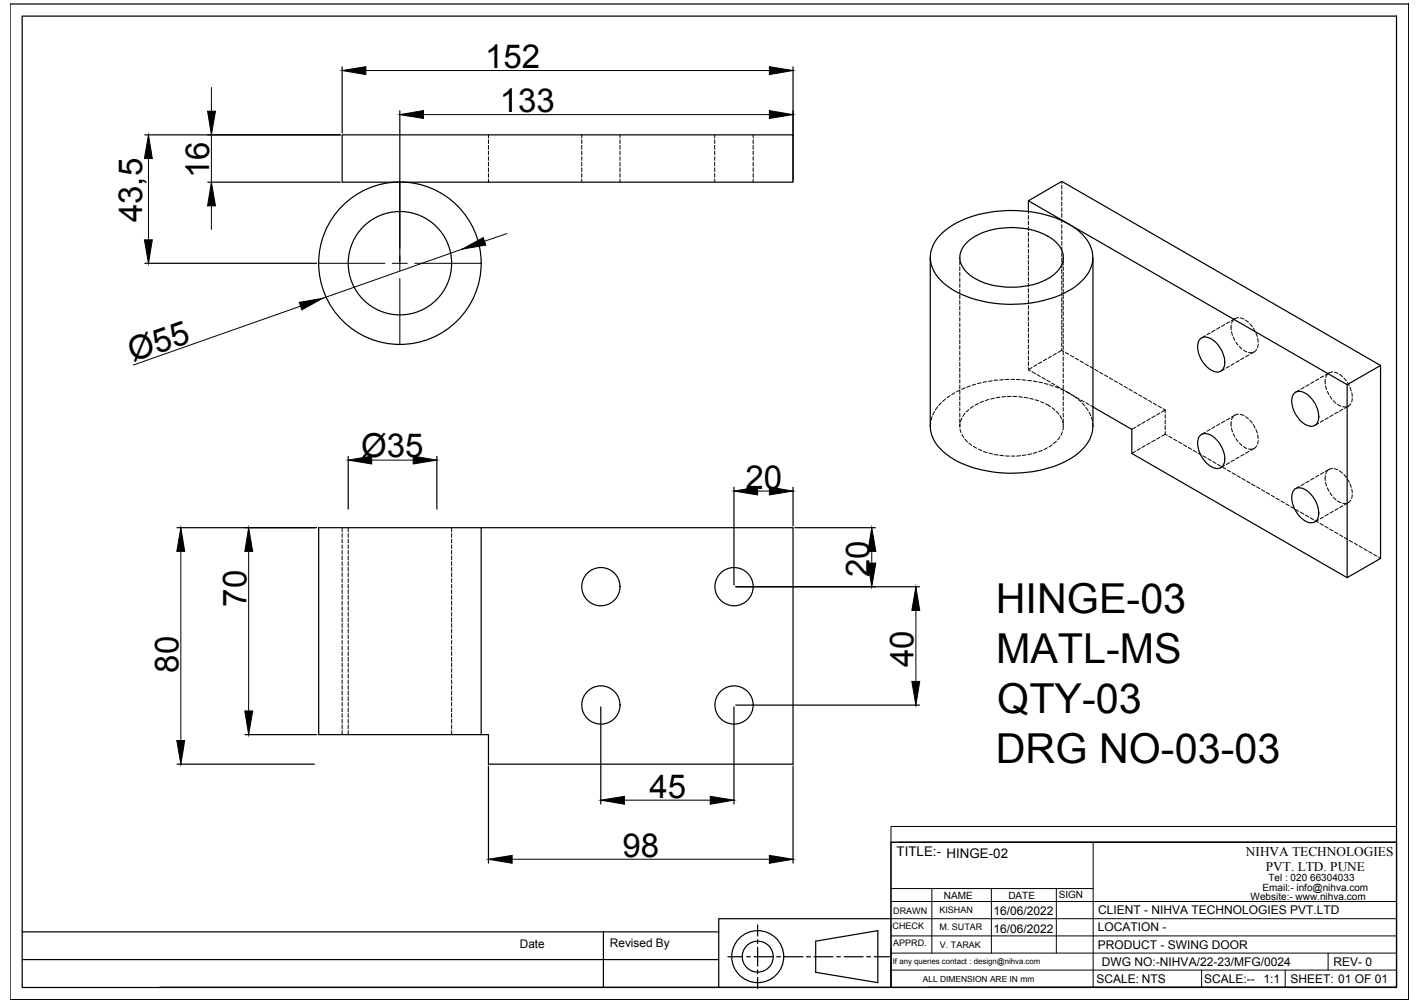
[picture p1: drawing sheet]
<svg xmlns="http://www.w3.org/2000/svg" width="297mm" height="210mm" viewBox="0 0 297 210" stroke-linecap="round" stroke-linejoin="round" font-family="sans-serif">
<!-- layer: 0 -->
<g fill="none" stroke="#000" stroke-width=".25">
<path d="M2.1 .8h292.6v208.4h-292.6zM4.6 3.4h287.5v203.3h-287.5zM71.6 14v13.8M165.9 14v23.7M30.3 28.2h40.9M43.5 38.1h27.7M71.6 28.2h94.3v9.9h-94.3zM83.6 23.2v31.5M30.3 55.1h35.9M194.6 53.9v35.3a7.6 7.6 0 0 0 3.4 5.9 23.6 23.6 0 0 0 15.7 3.9 20.3 20.3 0 0 0 12.5-4.7 7 7 0 0 0 2.4-5.1v-35.3M197 48.8a21.3 21.3 0 0 1 13.7-4.7 23.9 23.9 0 0 1 14.5 3.8 6.9 6.9 0 0 1 2.8 8.5 13.3 13.3 0 0 1-8.7 6.2 26.7 26.7 0 0 1-19.7-1.8 8.8 8.8 0 0 1-5-6.8 7.1 7.1 0 0 1 2.4-5.2zM202.3 50.7a14.4 14.4 0 0 1 11.2-3 11.2 11.2 0 0 1 8.3 4 4 4 0 0 1-.8 5.3 13.3 13.3 0 0 1-9.4 3.1 13.3 13.3 0 0 1-9.3-3.1 4.1 4.1 0 0 1 0-6.3z"/>
<path d="M215.1 42v2.3M251 71a1.94 1.94 0 0 1 2.8 .2 5.9 5.9 0 0 1 2.3 5.5 1.67 1.67 0 0 1-2.7 .8 5.8 5.8 0 0 1-2.8-5.8zM288.8 76.5l-66.7-38.5-7 4 66.7 38.5M72.8 95.5v11M91.4 95.5v11M228.6 85.2l8.2 4.7v5l45 26M251.2 91a2.62 2.62 0 0 1 3.3 1.1 5.7 5.7 0 0 1 1.6 4.8 1.67 1.67 0 0 1-2.7 .7 5.8 5.8 0 0 1-2.8-5.7zM270.9 82.2a2.43 2.43 0 0 1 2.9 .7 5.4 5.4 0 0 1 1.8 5.5 1.75 1.75 0 0 1-2.6 .4 5.8 5.8 0 0 1-2.7-5.8zM281.8 80.5l7-4v40.4l-7 4zM37 110.4h29.2M100.7 110.4h65.2v49.5h-63.7v-6.2h-1.5M100.7 110.4v43.3"/>
<path d="M100.7 110.4h-34v43.3h34M153.5 102v20.4M165.9 102v8.1M166.3 110.4h16.8M270.9 102.3a2.43 2.43 0 0 1 2.9 .8 5.4 5.4 0 0 1 1.8 5.5 1.86 1.86 0 0 1-3 .1 5.9 5.9 0 0 1-2.3-5.5zM153.9 122.8h38.4M37 159.9h28.8M51.3 153.7h14.9M125.7 147.9v20.4M153.5 147.9v20.4M153.9 147.6h38.4M102.2 160.3v20.3"/>
<path d="M165.9 160.3v20.3M186.4 176.3h105.7v30.3h-105.7zM4.6 195h145.8M126.2 195v11.7M158.5 193.6v2.3M158.5 196.7v.8M158.5 198.2v4M170.6 197l13-2.2v10.8l-13-2.1zM186.4 192.3h-36v14.3h-117M4.6 200.8h145.8M150.4 206.6h36M152.3 200.2h3.1"/>
<path d="M156.2 200.2h.8M157.8 200.2h3.9M158.5 203v.7M158.5 204.5v2.4M162.5 200.2h.8M164 200.2h4M168.7 200.2h.8M170.3 200.2h3.9M175 200.2h.8M176.6 200.2h3.9M181.3 200.2h.8M182.9 200.2h3.1"/>
<path d="M194.3 206.6h97.8"/>
<circle cx="83.7" cy="55.1" r="17"/>
<circle cx="83.7" cy="55.1" r="10.8"/>
<circle cx="125.7" cy="122.8" r="4"/>
<circle cx="153.5" cy="122.8" r="4"/>
<circle cx="125.7" cy="147.5" r="4"/>
<circle cx="153.5" cy="147.5" r="4"/>
<circle cx="158.5" cy="200.2" r="5.4"/>
<circle cx="158.5" cy="200.2" r="3.2"/>
</g>
<g fill="none" stroke="#000" stroke-width=".21">
<path d="M44.2 18.3v5M76.5 14.8h84.4M31.1 33.2v17M44.2 28.2v9.9M83.6 38.1v13.9M88.6 24h72.3M102.2 28.2v.7M102.2 29.2v.8M102.2 30.4v.8M102.2 31.6v.8M102.2 32.8v.8M102.2 34v.7"/>
<path d="M102.2 35.1v.8M102.2 36.3v.8M102.2 37.5v.6M121.7 28.2v.7M121.7 29.2v.8M121.7 30.4v.8M121.7 31.6v.8M121.7 32.8v.8M121.7 34v.7M121.7 35.1v.8M121.7 36.3v.8M121.7 37.5v.6"/>
<path d="M129.7 28.2v.7M129.7 29.2v.8M129.7 30.4v.8M129.7 31.6v.8M129.7 32.8v.8M129.7 34v.7M129.7 35.1v.8M129.7 36.3v.8M129.7 37.5v.6M149.5 28.2v.7M149.5 29.2v.8M149.5 30.4v.8"/>
<path d="M149.5 31.6v.8M149.5 32.8v.8M149.5 34v.7M149.5 35.1v.8M149.5 36.3v.8M149.5 37.5v.6M157.6 28.2v.7M157.6 29.2v.8M157.6 30.4v.8M157.6 31.6v.8M157.6 32.8v.8M157.6 34v.7"/>
<path d="M157.6 35.1v.8M157.6 36.3v.8M157.6 37.5v.6M222.1 38v.4M222.1 38.8v.7M222.1 39.9v.8M44.2 43.1v4.9M66.6 55.1h13.9M83.6 53.5v1.6h-1.5M83.6 58.3v13.9M85.2 55.1h-1.6v1.6M86.8 55.1h13.9"/>
<path d="M96.7 52.1l-29.2 10.3M106 48.9l-4.7 1.6M200.8 53.9v.4M200.8 54.6v.8M200.8 55.8v.8M200.8 57v.8M200.8 58.2v.8M200.8 59.4v.7M215.1 44.3v.4M215.1 45.1v.8M215.1 46.3v.8M215.1 47.4v.8"/>
<path d="M215.1 48.6v.8M215.1 49.8v.8M215.1 51v.8M215.1 52.2v.7M215.1 53.4v.7M215.1 54.5v.8M215.1 55.7v.8M215.1 56.9v.8M215.1 58.1v.7M215.1 59.3v.7M222.1 41.1v.8M222.1 42.3v.8"/>
<path d="M222.1 43.5v.8M222.1 44.6v.9M222.1 45.8v.8M222.1 47v.8M222.1 48.2v.8M222.1 49.3v.9M222.1 50.5v.8M222.1 51.7v.8M222.1 52.9v.8M222.1 54.1v.7M222.1 55.2v.8M222.1 56.4v.8"/>
<path d="M222.1 57.6v.8M222.1 58.8v.7M222.1 60v.7M222.4 53.9v.4M222.4 54.6v.8M222.4 55.8v.8M222.4 57v.8M222.4 58.2v.8M222.4 59.4v.7M62.9 64.1l-35 12.3M200.8 60.6v.7M200.8 61.7v.8"/>
<path d="M200.8 62.9v.8M200.8 64.1v.8M200.8 65.3v.7M200.8 66.4v.8M200.8 67.6v.8M200.8 68.8v.8M200.8 70v.8M200.8 71.1v.9M200.8 72.3v.8M200.8 73.5v.8M200.8 74.7v.8M200.8 75.8v.9"/>
<path d="M200.8 77v.8M200.8 78.2v.8M200.8 79.4v.8M206.4 79.9l-.8 .1M207.5 79.7l-.7 .1M208.7 79.5l-.8 .1M209.9 79.4l-.8 .1M211.1 79.4h-.8M211.4 79.4h.8M212.6 79.4h.8M213.8 79.5l.8 .1M215 79.6l.8 .1"/>
<path d="M215.1 77.4l.4 .2M215.1 60.4v.8M215.1 61.6v.8M215.1 62.8v.8M215.1 64v.7M215.1 65.1v.8M215.1 66.3v.8M215.1 67.5v.8M215.1 68.7v.8M215.1 69.8v.8M215.1 71v.8M215.1 72.2v.8"/>
<path d="M215.1 73.4v.8M215.1 74.5v.8M215.1 75.7v.8M215.1 76.9v.5M215.9 77.8l.7 .4M215.9 76.9l-.8 .5M216.1 79.7l.8 .2M216.9 76.3l-.7 .4M216.9 78.4l.7 .4M217.3 80l.8 .1M217.9 75.7l-.7 .4M218 79l.6 .4"/>
<path d="M218.9 75.1l-.6 .4M219 79.6l.7 .4M219.9 74.5l-.6 .5M221 73.9l-.7 .5M222.1 72.9v.4l-.8 .5M222.1 61.2v.7M222.1 62.3v.8M222.1 63.5v.8M222.1 64.7v.8M222.1 65.9v.7M222.1 67v.8M222.1 68.2v.8"/>
<path d="M222.1 69.4v.8M222.1 70.6v.8M222.1 71.7v.8M222.1 73.3l.4 .3M222.4 60.6v.7M222.4 61.7v.8M222.4 62.9v.8M222.4 64.1v.8M222.4 65.3v.7M222.4 66.4v.8M222.4 67.6v.8M222.4 68.8v.8"/>
<path d="M222.4 70v.8M222.4 71.1v.9M222.4 72.3v.8M222.4 73.5v.8M222.4 74.7v.8M222.4 75.8v.9M222.4 77v.8M222.4 78.2v.8M222.4 79.4v.8M222.9 73.8l.6 .4M223.9 74.4l.7 .3M224.9 75l.7 .3"/>
<path d="M226 75.6l.6 .3M227 76.1l.7 .4M228 76.7l.7 .4M229 77.3l.7 .4M230 77.9l.7 .4M231 78.5l.7 .4M232.1 79.1l.6 .3M233.1 79.7l.7 .3M252.1 70.3l-.7 .4M253.1 69.7l-.6 .3M254.2 69.1l-.7 .4M255.2 68.5l-.7 .4"/>
<path d="M256.1 77.2l-.7 .5M256.2 67.9l-.7 .4M257.2 76.7l-.7 .3M257.2 67.3l-.6 .4M257.5 68v1M257.6 69.4l.2 .8M258 70.5l.3 .7M258 67l-.4 .6M258.2 76.1l-.7 .3M258.3 66.7l-.7 .4M258.5 71.6l.5 .6M259.1 66.5l-.8 .2"/>
<path d="M259.2 75.5l-.7 .3M259.2 72.5l.6 .6M259.4 66.5l.8 .3M260.1 73.3l.7 .3M260.2 74.9l-.7 .4M260.5 67l.6 .5M261.2 73.8h.7M261.3 74.3l-.8 .4M261.4 67.8l.5 .6M262.2 68.7l.3 .6M262.4 73.6l-.8 .5M262.7 69.7l.3 .7"/>
<path d="M262.9 73.1l-.6 .5M263.1 70.8l.1 .8M263.2 72l-.2 .8M274.9 79.9l-.7 .3M275.9 79.3l-.7 .4M276.9 78.7l-.7 .4M277.2 79.4v1M277.7 78.3l-.4 .7M278 78l-.8 .5M278.8 77.8l-.8 .2M279.1 77.9l.8 .2M280.2 78.3l.6 .5"/>
<path d="M281.1 79.1l.5 .6M77.8 96.3h8.6M194.7 88.3l-.1 .9M195 87.2l-.2 .8M195.5 86.1l-.4 .8M196.1 85.2l-.4 .6M196.9 84.3l-.5 .6M197.8 83.5l-.6 .5M198.7 82.8l-.6 .5M199.7 82.2l-.6 .4M200.8 81.6l-.7 .4M200.8 80.6v.8"/>
<path d="M200.8 81.7v.8M200.8 82.9v.8M200.8 84.1v.8M200.8 85.3v.7M200.8 86.5v.7M200.8 87.7v.7M200.8 88.8v.4M200.8 88.6v.8M200.8 89.8l.2 .7M201.2 87.5l-.3 .8M201.2 90.9l.4 .7M201.8 86.5l-.4 .7"/>
<path d="M201.8 91.9l.6 .6M201.9 81.2l-.7 .3M202.7 85.7l-.6 .5M202.7 92.7l.6 .5M203 80.8l-.8 .3M203.6 85l-.6 .5M203.6 93.4l.7 .4M204.1 80.4l-.7 .2M204.7 84.4l-.8 .4M204.7 94l.7 .3M205.2 80.1l-.7 .2M205.7 84l-.7 .3"/>
<path d="M205.7 94.5l.8 .2M206.9 83.6l-.8 .2M206.9 94.8l.7 .2M208 83.3l-.8 .2M208 95.1l.8 .1M209.2 83.1l-.8 .2M209.2 95.3l.7 .1M210.3 83l-.8 .1M210.3 95.4h.8M211.5 95.4h.8M211.5 83h-.8M211.9 83h.8"/>
<path d="M213.1 83l.8 .1M213.5 95.4h-.8M214.2 83.2l.8 .1M214.6 95.2l-.7 .1M215.4 83.4l.8 .2M215.8 95l-.8 .2M216.6 83.7l.7 .2M216.9 94.6l-.7 .3M217.7 84.1l.7 .3M218 94.2l-.7 .3M218.5 80.2l.7 .2M218.7 84.5l1 .6"/>
<path d="M219.1 93.7l-.7 .4M219.6 80.5l.7 .3M220 80.2l.7 .3M220.1 93.1l-.7 .4M220.1 85.3l.6 .5M220.7 80.9l.7 .3M221 92.4l-.6 .5M221 86.1l.5 .6M221 80.8l.7 .3M221.7 91.4l-.5 .7M221.7 87l.4 .7M221.8 81.4l.7 .3"/>
<path d="M222 81.4l.7 .3M222.2 90.4l-.3 .7M222.2 88l.2 .7-.1 1.3M222.4 80.6v.8M222.4 81.7v.8M222.4 82.9v.8M222.4 84.1v.8M222.4 85.3v.7M222.4 86.5v.7M222.4 87.7v.7M222.9 81.9l1.4 .8M223 81.9l.7 .4"/>
<path d="M224.1 82.5l.6 .4M224.6 82.9l.6 .4M225.1 83.1l.6 .4M225.5 83.6l.6 .5M226.1 83.7l.7 .4M226.4 84.4l.5 .5M227.1 85.3l.5 .6M227.1 84.3l.7 .4M227.8 86.3l.4 .7M228.2 84.9l.4 .3M228.3 87.3l.2 .8M228.5 88.5l.1 .7"/>
<path d="M234.1 80.2l.7 .4M235.1 80.8l.7 .4M236.2 81.4l.6 .4M237.2 82l.7 .4M237.5 89.4l-.7 .5M237.5 94.4l-.7 .5M238.2 82.6l.7 .4M238.5 88.8l-.6 .4M238.5 93.8l-.6 .5M239.2 83.2l.7 .4M239.6 88.2l-.7 .4M239.6 93.2l-.7 .5"/>
<path d="M240.2 83.8l.7 .4M240.6 87.6l-.7 .4M240.6 92.7l-.7 .4M241.2 84.4l.7 .4M241.6 87l-.7 .4M241.6 92.1l-.7 .4M242.3 84.9l.6 .4M242.6 86.4l-.6 .5M242.6 91.5l-.6 .4M243.3 85.5l.4 .3-.7 .5M243.7 90.9l.5 .2M243.7 90.9l-.7 .4"/>
<path d="M243.7 85.8v.6M243.7 86.8v.7M243.7 88v.7M243.7 89.1v.8M243.7 90.3v.6M244.5 91.3l.7 .4M245.5 91.9l.7 .4M246.5 92.5l.7 .4M247.6 93.1l.6 .4M248.6 93.6l.6 .5M249.6 94.2l.7 .4M250.6 94.8l.7 .4"/>
<path d="M251.7 95.4l.6 .4M252.1 90.5l-.7 .4M252.7 96l.7 .4M253.1 89.9l-.6 .3M253.7 96.6l.7 .4M254.2 89.3l-.7 .4M254.7 97.2l.7 .4M255.2 88.7l-.7 .4M255.7 97.8l.7 .4M256.1 97.4l-.7 .5M256.2 88.1l-.7 .4M256.7 98.4l.7 .3"/>
<path d="M257.2 96.8l-.7 .4M257.2 87.5l-.6 .4M257.5 88.2v1M257.6 89.6l.2 .8M257.8 99l.6 .3M258 90.7l.3 .7M258 87.2l-.4 .6M258.2 96.3l-.7 .3M258.3 86.9l-.7 .4M258.5 91.8l.5 .6M258.8 99.6l.6 .3M259.1 86.7l-.8 .2"/>
<path d="M259.2 95.7l-.7 .3M259.2 92.7l.6 .5M259.4 86.7l.8 .3M260.1 93.5l.7 .3M260.2 95.1l-.7 .3M260.5 87.2l.6 .5M261.2 94h.7M261.3 94.5l-.8 .4M261.4 88l.5 .5M262.2 88.8l.3 .8M262.4 93.8l-.8 .5M262.7 89.9l.3 .7"/>
<path d="M262.9 93.3l-.6 .5M263.1 91l.1 .8M263.2 92.2l-.2 .7M271.8 81.6l-.8 .5M272.8 81l-.7 .4M273.8 80.5l-.6 .3M275.8 88.6l-.8 .4M275.9 99.5l-.7 .4M276.8 88l-.6 .4M276.9 98.9l-.7 .4M277.2 99.6v1M277.3 80.8l.2 .7"/>
<path d="M277.7 81.9l.3 .7M277.7 98.5l-.4 .7M277.9 87.4l-.7 .4M278 98.2l-.8 .5M278.2 82.9l.4 .7M278.8 98l-.8 .2M278.9 86.8l-.7 .4M278.9 83.8l.6 .6M279.1 98.1l.8 .2M279.8 84.7l.7 .3M279.9 86.2l-.7 .4M280.2 98.5l.6 .5"/>
<path d="M280.9 85.1l.7 .1M280.9 85.6l-.7 .4M281.1 99.3l.5 .6M281.8 80l.4 .7M282.4 81.1l.2 .7M282.6 84.5l-.4 .4-1 .6M282.8 82.2l.1 .8M282.9 83.3l-.2 .8M37.8 115.4v39.6M52 115.4v33.4M71.6 110.4v.9M71.6 111.7v.8"/>
<path d="M71.6 112.8v.8M71.6 114v.8M71.6 115.2v.8M71.6 116.4v.8M71.6 117.5v.8M71.6 118.7v.8M71.6 119.9v.8M72.8 110.4v.9M72.8 111.7v.8M72.8 112.8v.8M72.8 114v.8M72.8 115.2v.8"/>
<path d="M72.8 116.4v.8M72.8 117.5v.8M72.8 118.7v.8M72.8 119.9v.8M94.5 110.4v.9M94.5 111.7v.8M94.5 112.8v.8M94.5 114v.8M94.5 115.2v.8M94.5 116.4v.8M94.5 117.5v.8M94.5 118.7v.8"/>
<path d="M94.5 119.9v.8M158.5 102.8h2.4M182.4 115.4v2.4M259.8 100.1l.7 .4M260.8 100.7l.7 .4M261.8 101.3l.7 .4M262.9 101.9l.7 .4M263.9 102.5l.7 .4M264.9 103.1l.7 .3M265.9 103.7l.7 .3M266.9 104.3l.7 .3M268 104.8l.6 .4"/>
<path d="M269 105.4l.6 .4M270 106l.7 .4M271 106.6l.7 .4M271.8 101.8l-.8 .5M272 107.2l.7 .4M272.8 101.2l-.7 .4M273.1 107.8l.7 .4M273.8 100.7l-.6 .3M274.1 108.4l.7 .4M274.9 100.1l-.7 .3M275.1 109l.7 .3M275.8 108.8l-.8 .4"/>
<path d="M276.1 109.5l.7 .4M276.8 108.2l-.6 .4M277.1 110.1l.7 .4M277.3 101l.2 .7M277.7 102.1l.3 .7M277.9 107.6l-.7 .4M278.2 110.7l.6 .4M278.2 103.1l.4 .6M278.9 107l-.7 .4M278.9 104l.6 .6M279.2 111.3l.7 .4M279.8 104.8l.7 .4"/>
<path d="M279.9 106.4l-.7 .4M280.2 111.9l.7 .4M280.9 105.3l.7 .1M280.9 105.8l-.7 .4M281.2 112.5l.7 .4M281.8 100.2l.4 .7M282.2 113.1l.7 .4M282.4 101.2l.2 .8M282.6 104.7l-.4 .4-1 .5M282.8 102.4l.1 .8M282.9 103.5l-.2 .8M283.3 113.7l.7 .4"/>
<path d="M284.3 114.2l.7 .5M285.3 114.8l.7 .5M286.3 115.4l.7 .4M287.3 116l.7 .4M288.4 116.6l.4 .3M71.6 121.1v.8M71.6 122.3v.7M71.6 123.4v.8M71.6 124.6v.8M71.6 125.8v.8M71.6 127v.7M71.6 128.2v.7"/>
<path d="M71.6 129.3v.8M71.6 130.5v.8M71.6 131.7v.8M71.6 132.9v.7M71.6 134.1v.7M71.6 135.2v.8M71.6 136.4v.8M71.6 137.6v.8M71.6 138.8v.8M71.6 139.9v.8M72.8 121.1v.8M72.8 122.3v.7"/>
<path d="M72.8 123.4v.8M72.8 124.6v.8M72.8 125.8v.8M72.8 127v.7M72.8 128.2v.7M72.8 129.3v.8M72.8 130.5v.8M72.8 131.7v.8M72.8 132.9v.7M72.8 134.1v.7M72.8 135.2v.8M72.8 136.4v.8"/>
<path d="M72.8 137.6v.8M72.8 138.8v.8M72.8 139.9v.8M94.5 121.1v.8M94.5 122.3v.7M94.5 123.4v.8M94.5 124.6v.8M94.5 125.8v.8M94.5 127v.7M94.5 128.2v.7M94.5 129.3v.8M94.5 130.5v.8"/>
<path d="M94.5 131.7v.8M94.5 132.9v.7M94.5 134.1v.7M94.5 135.2v.8M94.5 136.4v.8M94.5 137.6v.8M94.5 138.8v.8M94.5 139.9v.8M191.6 127.7v14.9M71.6 141.1v.8M71.6 142.3v.8M71.6 143.5v.8"/>
<path d="M71.6 144.6v.8M71.6 145.8v.8M71.6 147v.8M71.6 148.2v.8M71.6 149.3v.8M71.6 150.5v.8M71.6 151.7v.8M71.6 152.9v.8M72.8 141.1v.8M72.8 142.3v.8M72.8 143.5v.8M72.8 144.6v.8"/>
<path d="M72.8 145.8v.8M72.8 147v.8M72.8 148.2v.8M72.8 149.3v.8M72.8 150.5v.8M72.8 151.7v.8M72.8 152.9v.8M94.5 141.1v.8M94.5 142.3v.8M94.5 143.5v.8M94.5 144.6v.8M94.5 145.8v.8"/>
<path d="M94.5 147v.8M94.5 148.2v.8M94.5 149.3v.8M94.5 150.5v.8M94.5 151.7v.8M94.5 152.9v.8M107.1 179.8h53.8M130.6 167.5h18M186.4 173h105.7v3.3h-105.7zM186.4 176.3v30.3M188.2 176.3h103.9M228.7 176.3v30.3"/>
<path d="M186.4 199.5h105.7M186.4 195.9h105.7M186.4 192.3h105.7M186.4 188.7h105.7M186.4 186h42.3M194.9 186v13.5M207.4 186v13.5M221 186v13.5M277.8 199.5v3.5M186.4 203h105.7M251.4 203v3.6M268.8 203v3.6"/>
</g>
<g fill="#000" stroke="#000" stroke-width=".21">
<path d="M71.6 14.8l4.9-.8v1.6zM160.9 14l5 .8-5 .8zM31.1 28.2l.8 5h-1.7zM43.4 23.3h1.7l-.9 4.9zM83.6 24l5-.9v1.7zM160.9 23.1l5 .9-5 .8zM30.2 50.2h1.7l-.8 4.9zM44.2 38.1l.9 5h-1.7zM96.7 52.1l4.4-2.4 .5 1.6zM62.6 63.3l4.9-.9-4.4 2.4zM72.8 96.3l5-.9v1.7zM86.4 95.4l5 .9-5 .8z"/>
<path d="M37.8 110.4l.8 5h-1.6zM52 110.4l.9 5h-1.7zM153.5 102.8l5-.9v1.7zM160.9 101.9l5 .9-5 .8zM181.6 117.8h1.6l-.8 5zM182.4 110.4l.8 5h-1.6zM191.6 122.8l.8 4.9h-1.7zM37 155h1.6l-.8 4.9zM51.2 148.8h1.7l-.9 4.9zM190.7 142.6h1.7l-.8 5zM102.2 179.8l4.9-.8v1.7zM125.7 167.5l4.9-.8v1.6z"/>
<path d="M148.6 166.7l4.9 .8-4.9 .8zM160.9 179l5 .8-5 .9z"/>
</g>
<g font-size="8.6">
<text x="208.3" y="128.4">HINGE-03</text>
<text x="208.4" y="138.8">MATL-MS</text>
<text x="208.6" y="149.2">QTY-03</text>
<text x="208.3" y="159.6">DRG NO-03-03</text>
</g>
<g font-size="6.9">
<text x="101.5" y="14.3">152</text>
<text x="104.5" y="23.5">133</text>
<text x="43.8" y="37.2" transform="rotate(-90 43.8 37.2)">16</text>
<text x="29.7" y="46.5" transform="rotate(-90 29.7 46.5)">43,5</text>
<text x="27.8" y="75.8" transform="rotate(-19 27.8 75.8)">Ø55</text>
<text x="75.6" y="95.7">Ø35</text>
<text x="155.9" y="102.3">20</text>
<text x="181.9" y="120.8" transform="rotate(-90 181.9 120.8)">20</text>
<text x="51.5" y="127" transform="rotate(-90 51.5 127)">70</text>
<text x="37.4" y="140.7" transform="rotate(-90 37.4 140.7)">80</text>
<text x="191.1" y="139.7" transform="rotate(-90 191.1 139.7)">40</text>
<text x="135.9" y="167">45</text>
<text x="130.2" y="179.4">98</text>
</g>
<g font-size="2.8">
<text x="187.6" y="179.2">TITLE:- HINGE-02</text>
<text x="260.6" y="179.1">NIHVA TECHNOLOGIES</text>
<text x="264.8" y="182.3">PVT. LTD. PUNE</text>
</g>
<g font-size="2.5">
<text x="207.8" y="191.6">16/06/2022</text>
<text x="229.7" y="191.3">CLIENT - NIHVA TECHNOLOGIES PVT.LTD</text>
<text x="207.8" y="195.2">16/06/2022</text>
<text x="229.6" y="194.9">LOCATION -</text>
<text x="108.7" y="198.5">Date</text>
<text x="127.6" y="198.2">Revised By</text>
<text x="229.6" y="198.5">PRODUCT - SWING DOOR</text>
<text x="230.5" y="202.1">DWG NO:-NIHVA/22-23/MFG/0024</text>
<text x="279" y="202.1">REV- 0</text>
<text x="229.3" y="205.7">SCALE: NTS</text>
<text x="251.9" y="205.7">SCALE:--</text>
<text x="264.3" y="205.7">1:1</text>
<text x="269.9" y="205.7">SHEET: 01 OF 01</text>
</g>
<g font-size="2.1">
<text x="265.3" y="184.4">Tel : 020 66304033</text>
<text x="197.4" y="188.1">NAME</text>
<text x="210.9" y="188.2">DATE</text>
<text x="221.5" y="188">SIGN</text>
<text x="261.6" y="188.4">Website:- www.nihva.com</text>
<text x="264.1" y="186.5">Email:- info@nihva.com</text>
</g>
<g font-size="1.9">
<text x="186.8" y="191.2">DRAWN</text>
<text x="196.5" y="191.1">KISHAN</text>
<text x="186.7" y="194.4">CHECK</text>
<text x="186.8" y="198">APPRD.</text>
<text x="196.5" y="194.7">M. SUTAR</text>
<text x="196.6" y="198.3">V. TARAK</text>
</g>
<text font-size="1.8" x="193" y="205.4">ALL DIMENSION ARE IN mm</text>
<text font-size="1.6" x="186.8" y="201.7">If any queries contact : design@nihva.com</text>
</svg>
